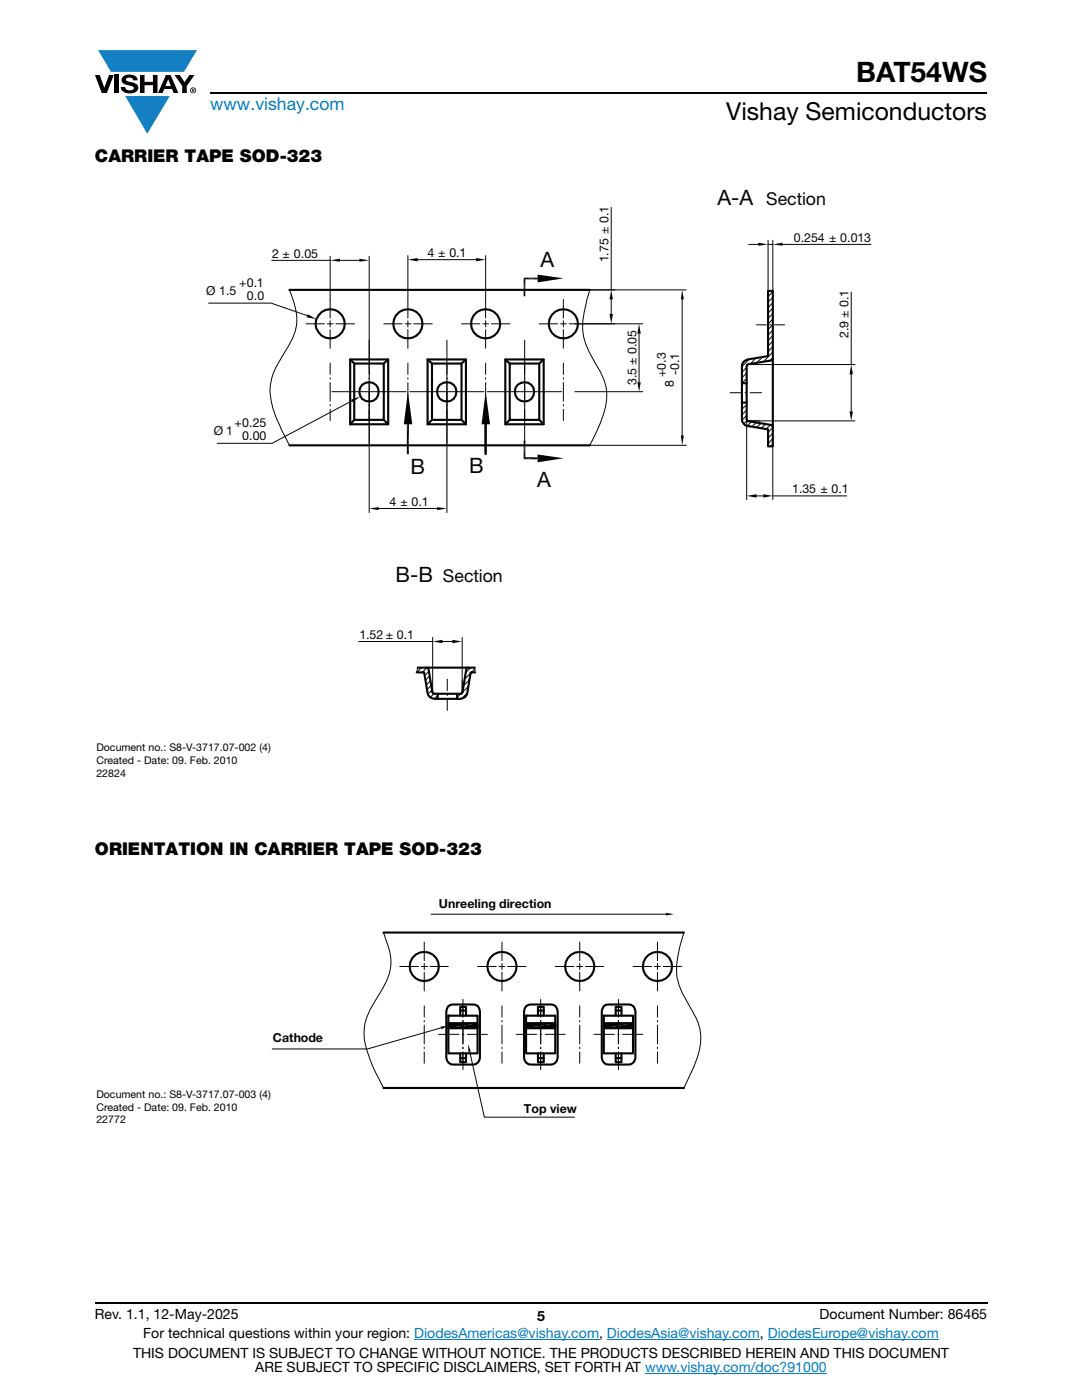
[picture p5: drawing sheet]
<svg xmlns="http://www.w3.org/2000/svg" width="216mm" height="279mm" viewBox="0 0 216 279" stroke-linecap="round" stroke-linejoin="round" font-family="sans-serif">
<g fill="#147fc3">
<path d="M19.6 10h19.7l-2.6 4.3h-1.1h-13.5z"/>
<path d="M25 19.2h8.9l-4.5 7.5z"/>
</g>
<g fill="#000">
<path d="M18.9 15h1l.9 2.5 1-2.5h.9l-1.4 3.6h-1zM22.9 15h.9v3.6h-.9zM24.6 15.3a2.1 2.1 0 0 1 2.8 .3l.1 .4h-.9a.79 .79 0 0 0-.7-.5 .79 .79 0 0 0-.8 .4l.3 .3 1 .2a1.08 1.08 0 0 1 1.2 1 1.08 1.08 0 0 1-1.1 1.2 1.73 1.73 0 0 1-2.4-1.2h.9a.96 .96 0 0 0 .8 .6 .96 .96 0 0 0 .9-.4 1.31 1.31 0 0 0-1.2-.6 1.03 1.03 0 0 1-1.1-.6 1.03 1.03 0 0 1 .2-1.1zM27.9 15h.9v1.3h1.7v-1.3h.9v3.6h-.9v-1.6h-1.7v1.6h-.9zM34.8 15h1.1l.9 1.4 1-1.4h1l-1.5 2.2v1.4h-.9v-1.4z"/>
<path d="M33.6 15.9l.5 1.3h-1.1zM33.1 15l-1.6 3.6h1l.3-.8h1.5l.3 .8h1l-1.6-3.6z"/>
<path d="M38.4 17.8h.2v.2h-.2zM38.3 17.7v.7h.1v-.3l.4 .3-.2-.3 .2-.2-.1-.2z"/>
<path d="M38.1 18a.46 .46 0 0 1 .9 0 .46 .46 0 0 1-.9 0zM37.9 18a.6 .6 0 0 0 1.2 0 .6 .6 0 0 0-1.2 0z"/>
</g>
<path d="M42 18.6h155M18.9 260h178.1" fill="none" stroke="#000" stroke-width=".36"/>
<path d="M82.6 267.3h36.9M121.1 267.3h30.5M128.7 274h36.3M153.2 267.3h34.1" fill="none" stroke="#007ec4" stroke-width=".2"/>
<path d="M57.7 57.9h60M57.7 88.9h60" fill="none" stroke="#050504" stroke-width=".42"/>
<g fill="none" stroke="#050504" stroke-width=".2">
<path d="M57.7 57.9l.5 1a10.9 10.9 0 0 1 .4 8l-1.5 2.9a17.6 17.6 0 0 0-3 6 13.6 13.6 0 0 0 1.7 9l1.9 4.1M65.9 59.7v3.8M81.4 59.7v3.8M96.9 59.7v3.8M112.4 59.7v3.8M117.7 57.9l-.8 3.1a12.2 12.2 0 0 0 1.6 10.9 13.5 13.5 0 0 1 2.6 7.3 20.4 20.4 0 0 1-2.4 7.6l-1 2.1M61.1 64.6h3.6M65.3 64.6h1.2M65.9 64v1.2M65.9 65.8v3.7M67 64.6h3.8M76.6 64.6h3.6"/>
<path d="M80.8 64.6h1.2M81.4 64v1.2M81.4 65.8v3.7M82.5 64.6h3.8M92.1 64.6h3.6M96.4 64.6h1.1M96.9 64v1.2M96.9 65.8v3.7M98 64.6h3.8M107.6 64.6h3.7M111.9 64.6h1.1M112.4 64v1.2"/>
<path d="M112.4 65.8v3.7M113.6 64.6h3.7"/>
</g>
<path d="M104.7 87.9v3.8" fill="none" stroke="#050504" stroke-width=".34"/>
<path d="M107.3 91.4h-2.8" fill="none" stroke="#050504" stroke-width=".41"/>
<path d="M107.3 90.7l5.2 .8-5.2 .8z" fill="#050504"/>
<path d="M104.5 55.6h2.8M104.7 55.4v3.7" fill="none" stroke="#050504" stroke-width=".34"/>
<path d="M107.3 54.8l5.2 .7-5.2 .9z" fill="#050504"/>
<g fill="none" stroke="#050504" stroke-width=".2">
<path d="M81.4 51v8.7M83.4 51.8h11.6M96.9 51v8.7M65.9 72.5v2.2M65.9 75.4v.3M65.9 76.3v3.8M73.7 72.5v2.2M73.7 75.4v.3M73.7 76.3v3.8M81.4 72.5v2.2M81.4 75.4v.3M81.4 76.3v3.8"/>
<path d="M89.2 72.5v2.2M89.2 75.4v.3M89.2 76.3v3.8M96.9 72.5v2.2M96.9 75.4v.3M96.9 76.3v3.8M104.7 72.5v2.2M104.7 75.4v.3M104.7 76.3v3.8M112.4 72.5v2.2M112.4 75.4v.3M112.4 76.3v3.8"/>
<path d="M65.9 80.7v.3M65.9 81.7v2.2M73.7 80.7v.3M73.7 81.7v2.2M81.4 80.7v.3M81.4 81.7v2.2M89.2 80.7v.3M89.2 81.7v2.2M96.9 80.7v.3M96.9 81.7v2.2M104.7 80.7v.3M104.7 81.7v2.2"/>
<path d="M112.4 80.7v.3M112.4 81.7v2.2"/>
</g>
<g fill="#050504">
<path d="M81.4 51.8l2-.3v.7z"/>
<path d="M95 51.5l1.9 .3-1.9 .4z"/>
</g>
<path d="M54.2 52h11.7M65.9 51.1v8.6M67.8 52h3.9M73.7 51.1v21.4" fill="none" stroke="#050504" stroke-width=".2"/>
<g fill="#050504">
<path d="M71.7 51.6l2 .4-2 .2z"/>
<path d="M65.9 52l1.9-.4v.6z"/>
</g>
<path d="M117.7 57.9h5M122 41.4v16.5M122 59.7v3M117.3 64.6h5.4" fill="none" stroke="#050504" stroke-width=".2"/>
<g fill="#050504">
<path d="M121.6 62.7h.7l-.3 1.9z"/>
<path d="M122 57.9l.3 1.8h-.7z"/>
</g>
<path d="M149.4 48.8h1.9M153.3 48v10.1M153.3 48.8h.9M154.2 48v10.1M156.2 48.8h17.6" fill="none" stroke="#050504" stroke-width=".2"/>
<g fill="#050504">
<path d="M151.3 48.4l2 .4-2 .2z"/>
<path d="M154.2 48.8l2-.4v.6z"/>
</g>
<path d="M70.2 80l-15.9 8.5h-11" fill="none" stroke="#050504" stroke-width=".2"/>
<path d="M70.1 79.7l1.8-.6-1.6 1.2z" fill="#050504"/>
<path d="M154.2 71.6v17.5h-.9v-3.4l-4.1-.7a1.42 1.42 0 0 1-1.2-1.3v-10.6a1.42 1.42 0 0 1 1.2-1.4l4.1-.6v-13h.9v13.5l-.3 .3-4.8 .9-.1 10.9 .1 .2 .2 .2 4.6 .7 .2 .1 .1 .3" fill="none" stroke="#050504" stroke-width=".42"/>
<path d="M73.7 78.2v24.1M89.2 78.2v24.1M149 84h2.6M75.6 101.5h11.6" fill="none" stroke="#050504" stroke-width=".2"/>
<g fill="#050504">
<path d="M73.7 101.5l1.9-.3v.6z"/>
<path d="M87.2 101.2l2 .3-2 .3z"/>
</g>
<path d="M81.4 80.9v9.7" fill="none" stroke="#050504" stroke-width=".41"/>
<path d="M81.4 78.2l.9 6.5h-1.7z" fill="#050504"/>
<path d="M96.9 80.9v9.7" fill="none" stroke="#050504" stroke-width=".42"/>
<path d="M96.9 80.9v9.7" fill="none" stroke="#050504" stroke-width=".41"/>
<path d="M89.2 78.2h.1M114.7 78.2h13.6M114.7 64.6h13.6M127.5 66.6v9.7" fill="none" stroke="#050504" stroke-width=".2"/>
<g fill="#050504">
<path d="M127.2 76.3h.7l-.4 1.9z"/>
<path d="M127.5 64.6l.4 2h-.7z"/>
</g>
<path d="M117.7 57.9h19.2M136.1 59.7v27.2M117.7 88.9h19.2" fill="none" stroke="#050504" stroke-width=".2"/>
<g fill="#050504">
<path d="M136.1 57.9l.4 1.8h-.7z"/>
<path d="M135.8 86.9h.7l-.4 2z"/>
<path d="M96.9 78.2l.9 6.5h-1.7z"/>
</g>
<path d="M148 76.5h1M148 80.3h1" fill="none" stroke="#050504" stroke-width=".42"/>
<path d="M169.9 58.3v14.5M145.7 78.4h2.3M148.7 78.4h.3M149 72.8h21.6M149.7 78.4h2.3M151 64.8h1.9M153.6 64.8h.3M154.5 64.8h2.1M169.9 74.7v7.4M149 84h21.6" fill="none" stroke="#050504" stroke-width=".2"/>
<g fill="#050504">
<path d="M169.5 82.1h.7l-.3 1.9z"/>
<path d="M169.9 72.8l.3 1.9h-.7z"/>
</g>
<path d="M149 83.7v16M151 99h1.3M154.2 89.1v10.6M154.2 99h14.8" fill="none" stroke="#050504" stroke-width=".2"/>
<g fill="#050504">
<path d="M149 99l2-.4v.7z"/>
<path d="M152.3 98.6l1.9 .4-1.9 .3z"/>
</g>
<path d="M83.1 134.2h1.5l.7 4.1a1.42 1.42 0 0 0 1.4 1.2h5.2a1.42 1.42 0 0 0 1.3-1.2l.7-4.1h.9M85.1 133.2h8.3M87.3 138.5v1M91.2 138.5v1M94.7 133.2l-1.5 .1-.9 4.8-.1 .3-.3 .1-5.5-.1-1-5.1-2-.1" fill="none" stroke="#050504" stroke-width=".42"/>
<path d="M71.6 128h14.7M86.3 127.2v11.3M88.3 128h2M89.2 135.5v2.3M89.2 138.5v.3M89.2 139.5v2.3M92.2 127.2v11.3" fill="none" stroke="#050504" stroke-width=".2"/>
<g fill="#050504">
<path d="M90.3 127.7l1.9 .3-1.9 .4z"/>
<path d="M86.3 128l2-.3v.7z"/>
</g>
<g fill="none" stroke="#050504" stroke-width=".2">
<path d="M153.3 58.1h.1M154.2 58.2l-.9 1M154.2 59.3l-.9 1M41.6 60.5h12.5l7.2 2.5M66.2 78.2h7.5v10.3M73.7 67.9v10.3h7.4M81.7 78.2h7.5v10.3M89.2 67.9v10.3h7.4M97.2 78.2h7.5v10.3M104.7 67.9v10.3h7.4M149 73.3l-1 1M149 74.4l-1 1"/>
<path d="M149 75.5l-1 1M149.5 71.7l-1.5 1.5M150.8 71.5l-1.1 1.2M152.2 71.3l-1.2 1.1M154.2 60.4l-.9 1M154.2 61.5l-.9 1M154.2 62.6l-.9 .9M154.2 63.7l-.9 1M154.2 64.8l-.9 1M154.2 65.9l-.9 1M154.2 67l-.9 .9M154.2 68.1l-.9 .9"/>
<path d="M154.2 69.2l-.9 1M154.2 70.2l-1.9 2M154.2 71.4l-.6 .6M148.3 80.3l-.3 .3M149 80.7l-1 1M149 81.8l-1 1M149 82.9l-1 1M149.1 83.9l-.7 .7M149.9 84.1l-.8 .9M150.9 84.3l-.9 .8M151.8 84.5l-.8 .8M152.8 84.6l-.9 .9"/>
<path d="M153.7 84.8l-.8 .8M154.2 85.3l-.9 1M154.2 86.4l-.9 1M154.2 87.5l-.9 1M154.2 88.7l-.4 .4M84.1 133.2l-.9 1 .2-1M85.2 133.2l-1 1M85.6 134l-.8 .8M85.7 134.9l-.8 .8M85.9 135.8l-.8 .9M86.1 136.8l-.9 .8M86.2 137.7l-.8 .8"/>
<path d="M86.5 138.5l-.6 .7M87.4 138.8l-.7 .7M92 138.5l-.8 .7M93.2 138.3l-1.1 1.1M93.4 137l-1.1 1.2M93.7 135.7l-1.2 1.1M93.9 133.2l-1 1.1M93.9 134.3l-1.2 1.2M94.7 133.2l.1 1M94.7 133.5l-.6 .7"/>
</g>
<g fill="none" stroke="#050504" stroke-width=".42">
<path d="M69.9 71.7h7.6v13h-7.6zM69.9 71.7l.8 .9M70.7 72.6h5.9v11.2h-5.9zM77.5 71.7l-.9 .9M85.3 71.7h7.7v13h-7.7zM85.3 71.7l.9 .9M86.2 72.6h5.9v11.2h-5.9zM93 71.7l-.9 .9M100.8 71.7h7.7v13h-7.7zM100.8 71.7l.9 .9M101.7 72.6h5.9v11.2h-5.9zM108.5 71.7l-.9 .9"/>
<path d="M70.7 83.8l-.8 .9M76.6 83.8l.9 .9M86.2 83.8l-.9 .9M92.1 83.8l.9 .9M101.7 83.8l-.9 .9M107.6 83.8l.9 .9"/>
<circle cx="65.9" cy="64.6" r="2.91"/>
<circle cx="73.6" cy="78.2" r="1.94"/>
<circle cx="89.1" cy="78.2" r="1.94"/>
<circle cx="104.6" cy="78.2" r="1.94"/>
</g>
<path d="M61.4 62.7l1.8 1-2-.4z" fill="#050504"/>
<g fill="none" stroke="#050504" stroke-width=".42">
<circle cx="81.4" cy="64.6" r="2.91"/>
<circle cx="96.9" cy="64.6" r="2.91"/>
<circle cx="112.4" cy="64.6" r="2.91"/>
</g>
<path d="M93.4 208.4l.5 1.4-.4 .1z" fill="#050504"/>
<path d="M93.7 209.9l2.9 13.1h18.1" fill="none" stroke="#050504" stroke-width=".2"/>
<path d="M87.9 204.9l1.6-.2-1.4 .7z" fill="#050504"/>
<path d="M88 205.1l-14.7 4.2h-19" fill="none" stroke="#050504" stroke-width=".2"/>
<path d="M132.9 182.2l1.5 .2-1.5 .3z" fill="#050504"/>
<g fill="none" stroke="#050504" stroke-width=".2">
<path d="M76.5 186.1a17.2 17.2 0 0 1 1.5 5.8 11.4 11.4 0 0 1-2.1 6.2l-.6 1a13.4 13.4 0 0 0-2.6 6.2 16.2 16.2 0 0 0 1.8 7.8l2 4M79.8 192.9h3.7M84 192.9h1.3M84.7 188v3.7M84.7 192.3v1.2M84.7 194v3.8M85.8 192.9h3.7M86 182.4h46.9M95.3 192.9h3.7M99.6 192.9h1.1M100.2 188v3.7M100.2 192.3v1.2"/>
<path d="M100.2 194v3.8M101.3 192.9h3.7M110.8 192.9h3.7M115.1 192.9h1.1M115.7 188v3.7M115.7 192.3v1.2M115.7 194v3.8M116.8 192.9h3.7M126.3 192.9h3.7M130.6 192.9h1.1M131.2 188v3.7M131.2 192.3v1.2"/>
<path d="M131.2 194v3.8M132.3 192.9h3.7M136.5 186.1a20.9 20.9 0 0 0-1.5 8.6 15.2 15.2 0 0 0 2.6 6.2 11.7 11.7 0 0 1 2.2 7.5l-.4 1.9-.7 1.9-2.2 4.9M84.7 200.7v2.3M84.7 203.7v.2M84.7 204.6v3.7M84.7 209v.3M84.7 210v2.2M92.4 200.7v2.3M92.4 203.7v.2M92.4 204.6v3.7M92.4 209v.3"/>
<path d="M92.4 210v2.2M100.2 200.7v2.3M100.2 203.7v.2M100.2 204.6v3.7M100.2 209v.3M100.2 210v2.2M107.9 200.7v2.3M107.9 203.7v.2M107.9 204.6v3.7M107.9 209v.3M107.9 210v2.2M107.9 206.4h.1"/>
<path d="M115.7 200.7v2.3M115.7 203.7v.2M115.7 204.6v3.7M115.7 209v.3M115.7 210v2.2M123.4 200.7v2.3M123.4 203.7v.2M123.4 204.6v3.7M123.4 209v.3M123.4 210v2.2M131.2 200.7v2.3M131.2 203.7v.2"/>
<path d="M131.2 204.6v3.7M131.2 209v.3M131.2 210v2.2"/>
</g>
<g fill="none" stroke="#050504" stroke-width=".42">
<path d="M76.5 186.1h60M76.5 217.1h60M89.5 202.7h5.8v7.5h-5.8z"/>
<circle cx="84.7" cy="192.9" r="2.91"/>
<circle cx="100.2" cy="192.9" r="2.91"/>
<circle cx="115.7" cy="192.9" r="2.91"/>
<circle cx="131.2" cy="192.9" r="2.91"/>
</g>
<circle cx="89.5" cy="202.7" r=".21" fill="#050504"/>
<path d="M89.5 204.2h5.8v1h-5.8zM91.8 202.7v-1.8h1.2v1.8M91.8 210.2v1.8h1.2v-1.8M91.8 201.7h1.2M91.8 211.2h1.2" fill="none" stroke="#050504" stroke-width=".42"/>
<path d="M92.4 199.5v3.5M87.5 206.4h4.1M92.2 206.4h.4M92.4 203.7v.2M92.4 204.6v3.7M92.4 209v.3M92.4 210v3.5M93.3 206.4h4" fill="none" stroke="#050504" stroke-width=".2"/>
<g fill="#050504">
<path d="M89.5 204.2h5.8l-5.8 1z"/>
<path d="M89.5 205.2l5.8-1v1z"/>
</g>
<path d="M89.5 200.8l.9-.3h4a1.28 1.28 0 0 1 1.4 1.3v9.3a1.39 1.39 0 0 1-1.4 1.4h-4a1.39 1.39 0 0 1-1.3-1.4v-9.3zM105 202.7h5.8v7.5h-5.8z" fill="none" stroke="#050504" stroke-width=".42"/>
<circle cx="105" cy="202.7" r=".21" fill="#050504"/>
<path d="M105 204.2h5.8v1h-5.8zM107.3 202.7v-1.8h1.2v1.8M107.3 210.2v1.8h1.2v-1.8M107.3 201.7h1.2M107.3 211.2h1.2" fill="none" stroke="#050504" stroke-width=".42"/>
<path d="M107.9 199.5v3.5M103 206.4h4.1M107.8 206.4h.3M107.9 203.7v.2M107.9 204.6v3.7M107.9 209v.3M107.9 210v3.5M108.8 206.4h4" fill="none" stroke="#050504" stroke-width=".2"/>
<g fill="#050504">
<path d="M105 204.2h5.8l-5.8 1z"/>
<path d="M105 205.2l5.8-1v1z"/>
</g>
<path d="M105 200.8l.9-.3h4a1.28 1.28 0 0 1 1.4 1.3v9.3a1.39 1.39 0 0 1-1.4 1.4h-4a1.39 1.39 0 0 1-1.3-1.4v-9.3zM120.5 202.7h5.8v7.5h-5.8z" fill="none" stroke="#050504" stroke-width=".42"/>
<circle cx="120.5" cy="202.7" r=".21" fill="#050504"/>
<path d="M120.5 204.2h5.8v1h-5.8zM122.9 202.7v-1.8h1.1v1.8M122.9 210.2v1.8h1.1v-1.8M122.9 201.7h1.1M122.9 211.2h1.1" fill="none" stroke="#050504" stroke-width=".42"/>
<path d="M123.4 199.5v3.5M118.5 206.4h4.1M123.3 206.4h.2M123.4 203.7v.2M123.4 204.6v3.7M123.4 209v.3M123.4 210v3.5M124.2 206.4h4.1" fill="none" stroke="#050504" stroke-width=".2"/>
<g fill="#050504">
<path d="M120.5 204.2h5.8l-5.8 1z"/>
<path d="M120.5 205.2l5.8-1v1z"/>
</g>
<path d="M120.5 200.8l.4-.3h.5h4a1.28 1.28 0 0 1 1.4 1.3v9.3a1.39 1.39 0 0 1-1.4 1.4h-4a1.39 1.39 0 0 1-1.3-1.4v-9.3z" fill="none" stroke="#050504" stroke-width=".42"/>
<text font-size="5.6" x="170.8" y="16.4">BAT54WS</text>
<text font-size="4.9" x="144.9" y="24">Vishay Semiconductors</text>
<g font-size="4.2" fill="#050504">
<text x="143.1" y="41">A-A</text>
<text x="107.9" y="53.3">A</text>
<text x="81.9" y="94.6">B</text>
<text x="93.6" y="94.4">B</text>
<text x="107.2" y="97.3">A</text>
<text x="78.9" y="116.2">B-B</text>
</g>
<text font-size="3.5" fill="#007ec4" x="42" y="21.9">www.vishay.com</text>
<g font-size="3.5">
<text x="18.9" y="32.3">CARRIER TAPE SOD-323</text>
<text x="18.9" y="170.7">ORIENTATION IN CARRIER TAPE SOD-323</text>
</g>
<g font-size="3.5" fill="#050504">
<text x="152.9" y="41">Section</text>
<text x="88.4" y="116.2">Section</text>
</g>
<g font-size="2.8">
<text x="18.9" y="263.3">Rev. 1.1, 12-May-2025</text>
<text x="107.2" y="263.6">5</text>
<text x="163.6" y="263.3">Document Number: 86465</text>
<text x="28.6" y="267.1">For technical questions within your region: DiodesAmericas@vishay.com, DiodesAsia@vishay.com, DiodesEurope@vishay.com</text>
<text x="26.5" y="271">THIS DOCUMENT IS SUBJECT TO CHANGE WITHOUT NOTICE. THE PRODUCTS DESCRIBED HEREIN AND THIS DOCUMENT</text>
<text x="50.9" y="273.8">ARE SUBJECT TO SPECIFIC DISCLAIMERS, SET FORTH AT www.vishay.com/doc?91000</text>
</g>
<g font-size="2.5" fill="#050504">
<text x="54.3" y="51.4">2 ± 0.05</text>
<text x="85.3" y="51.4">4 ± 0.1</text>
<text x="121.4" y="52.4" transform="rotate(-90 121.4 52.4)">1.75 ± 0.1</text>
<text x="158.4" y="48.2">0.254 ± 0.013</text>
<text x="41.2" y="58.8">Ø 1.5</text>
<text x="47.7" y="57.3">+0.1</text>
<text x="49.3" y="59.9">0.0</text>
<text x="169.3" y="67.4" transform="rotate(-90 169.3 67.4)">2.9 ± 0.1</text>
<text x="127" y="76.8" transform="rotate(-90 127 76.8)">3.5 ± 0.05</text>
<text x="132.9" y="75.3" transform="rotate(-90 132.9 75.3)">+0.3</text>
<text x="134.4" y="77.2" transform="rotate(-90 134.4 77.2)">8</text>
<text x="135.5" y="74.9" transform="rotate(-90 135.5 74.9)">-0.1</text>
<text x="42.6" y="86.8">Ø 1</text>
<text x="46.8" y="85.3">+0.25</text>
<text x="48.4" y="87.9">0.00</text>
<text x="77.7" y="101">4 ± 0.1</text>
<text x="158.1" y="98.4">1.35 ± 0.1</text>
<text x="71.7" y="127.5">1.52 ± 0.1</text>
<text x="87.6" y="181.2">Unreeling direction</text>
<text x="54.4" y="207.9">Cathode</text>
<text x="104.5" y="222.1">Top view</text>
</g>
<g font-size="2.1">
<text x="19.2" y="149.9">Document no.: S8-V-3717.07-002 (4)</text>
<text x="19.2" y="152.5">Created - Date: 09. Feb. 2010</text>
<text x="19.2" y="155">22824</text>
<text x="19.2" y="221.7">Created - Date: 09. Feb. 2010</text>
<text x="19.2" y="219.1">Document no.: S8-V-3717.07-003 (4)</text>
<text x="19.2" y="224.2">22772</text>
</g>
</svg>
